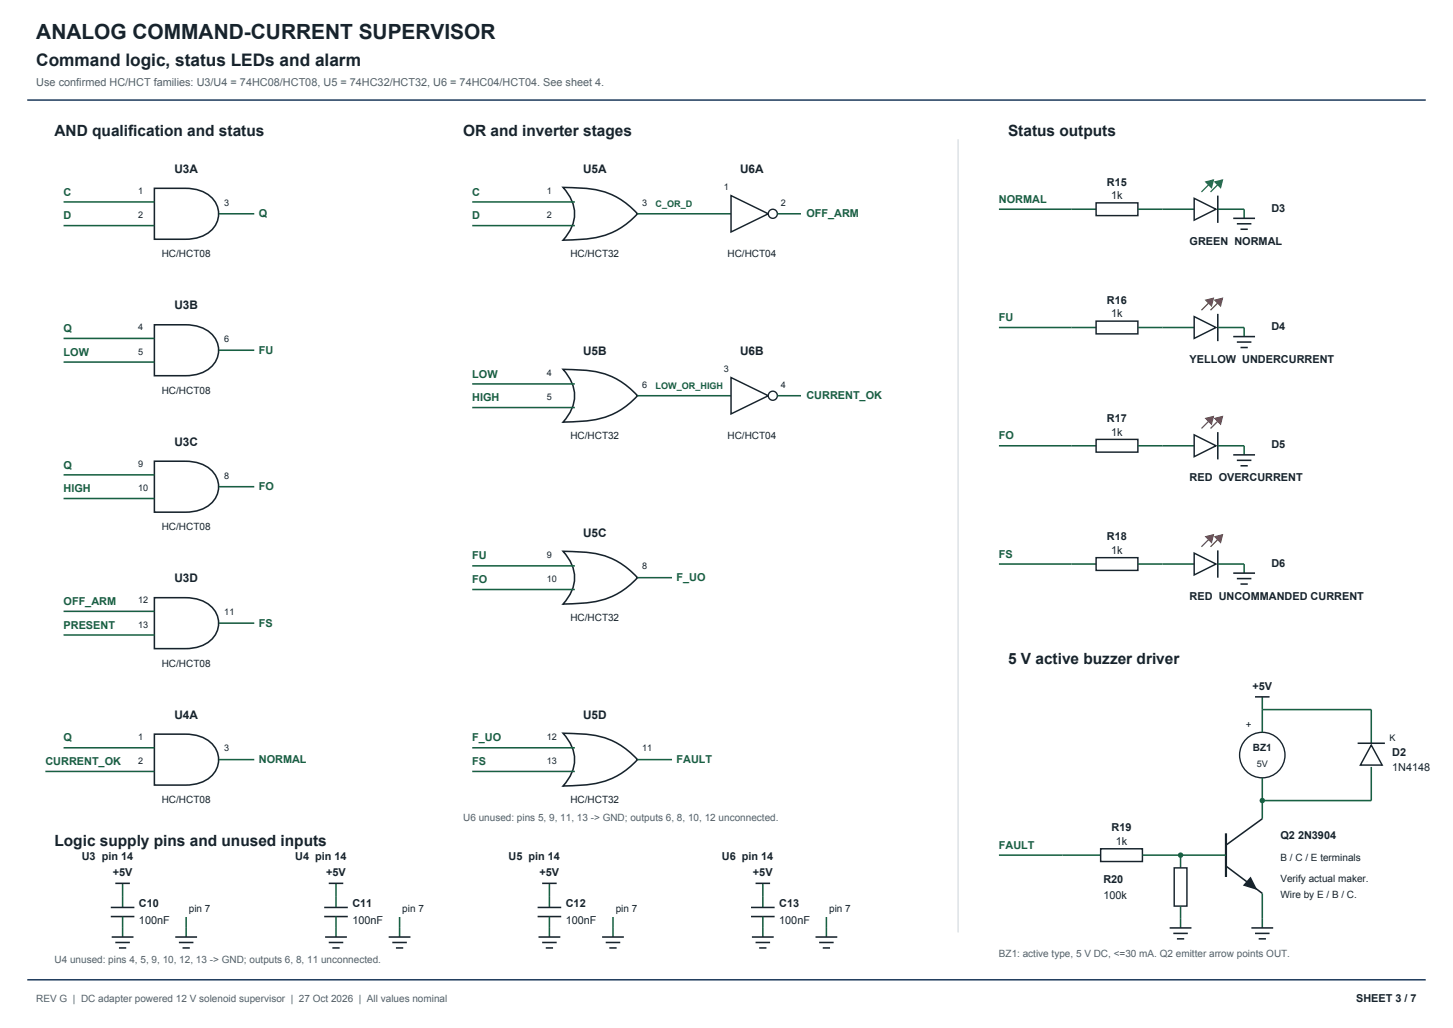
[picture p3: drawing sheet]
<svg xmlns="http://www.w3.org/2000/svg" width="594mm" height="420mm" viewBox="0 0 594 420" stroke-linecap="round" stroke-linejoin="round" font-family="sans-serif">
<path d="M11.1 40.9h571.8M11.1 400.3h571.8" fill="none" stroke="#233f60" stroke-width=".63" stroke-linecap="butt"/>
<path d="M63.1 76.9h12.6a13.1 13.1 0 0 1 13 7.1 9.7 9.7 0 0 1-6.8 12.8l-3.9 .8-14.9 .2z" fill-rule="evenodd" fill="#fff" stroke="#17232c" stroke-width=".63" stroke-linecap="butt"/>
<path d="M26 82.5h37.1M26 92.2h37.1M89.5 87.3h14.4" fill="none" stroke="#176042" stroke-width=".63" stroke-linecap="butt"/>
<path d="M63.1 132.7h12.6a13.1 13.1 0 0 1 13 7.1 9.7 9.7 0 0 1-6.8 12.7l-3.9 .9-14.9 .1z" fill-rule="evenodd" fill="#fff" stroke="#17232c" stroke-width=".63" stroke-linecap="butt"/>
<path d="M26 138.3h37.1M26 147.9h37.1M89.5 143.1h14.4" fill="none" stroke="#176042" stroke-width=".63" stroke-linecap="butt"/>
<path d="M63.1 188.4h12.6a13.1 13.1 0 0 1 13 7.1 9.7 9.7 0 0 1-6.8 12.8l-3.9 .8-14.9 .2z" fill-rule="evenodd" fill="#fff" stroke="#17232c" stroke-width=".63" stroke-linecap="butt"/>
<path d="M26 194h37.1M89.5 198.8h14.4M26 203.7h37.1" fill="none" stroke="#176042" stroke-width=".63" stroke-linecap="butt"/>
<path d="M63.1 244.2h12.6a13.1 13.1 0 0 1 13 7.1 9.7 9.7 0 0 1-6.8 12.7l-3.9 .9-14.9 .1z" fill-rule="evenodd" fill="#fff" stroke="#17232c" stroke-width=".63" stroke-linecap="butt"/>
<path d="M26 249.8h37.1M26 259.4h37.1M89.5 254.6h14.4" fill="none" stroke="#176042" stroke-width=".63" stroke-linecap="butt"/>
<path d="M63.1 299.9h12.6a13.1 13.1 0 0 1 13 7.1 9.7 9.7 0 0 1-6.8 12.8l-3.9 .8-14.9 .2z" fill-rule="evenodd" fill="#fff" stroke="#17232c" stroke-width=".63" stroke-linecap="butt"/>
<path d="M18.6 315.2h44.5M26 305.5h37.1M89.5 310.4h14.4" fill="none" stroke="#176042" stroke-width=".63" stroke-linecap="butt"/>
<path d="M230.2 76.6h1.7a39.7 39.7 0 0 1 21.9 4.9l3.4 2.6 3.4 3.2a32.3 32.3 0 0 1-25.3 10.6l-5.1 .2a14.6 14.6 0 0 0 0-21.5z" fill-rule="evenodd" fill="#fff" stroke="#17232c" stroke-width=".63" stroke-linecap="butt"/>
<path d="M193 82.5h42M193 92.2h42M260.6 87.3h38.3" fill="none" stroke="#176042" stroke-width=".63" stroke-linecap="butt"/>
<path d="M298.9 79.9l15.2 7.4-15.2 7.5z" fill="#fff" stroke="#17232c" stroke-width=".59"/>
<circle cx="315.9" cy="87.3" r="1.86" fill="#fff" stroke="#17232c" stroke-width=".56"/>
<path d="M317.8 87.3h9.6" fill="none" stroke="#176042" stroke-width=".63" stroke-linecap="butt"/>
<path d="M230.2 150.9l1.7 .1a39.7 39.7 0 0 1 21.9 4.9l3.4 2.5 3.4 3.3a32.3 32.3 0 0 1-25.3 10.6l-5.1 .2a14.6 14.6 0 0 0 0-21.6z" fill-rule="evenodd" fill="#fff" stroke="#17232c" stroke-width=".63" stroke-linecap="butt"/>
<path d="M193 156.8h42M193 166.5h42M260.6 161.7h38.3" fill="none" stroke="#176042" stroke-width=".63" stroke-linecap="butt"/>
<path d="M298.9 154.2l15.2 7.5-15.2 7.4z" fill="#fff" stroke="#17232c" stroke-width=".59"/>
<circle cx="315.9" cy="161.7" r="1.86" fill="#fff" stroke="#17232c" stroke-width=".56"/>
<path d="M317.8 161.7h9.6" fill="none" stroke="#176042" stroke-width=".63" stroke-linecap="butt"/>
<path d="M230.2 225.2l1.7 .1a39.7 39.7 0 0 1 21.9 4.9l3.4 2.5 3.4 3.3a32.3 32.3 0 0 1-25.3 10.6l-5.1 .2a14.6 14.6 0 0 0 0-21.6z" fill-rule="evenodd" fill="#fff" stroke="#17232c" stroke-width=".63" stroke-linecap="butt"/>
<path d="M193 231.2h42M260.6 236h14.1M193 240.8h42" fill="none" stroke="#176042" stroke-width=".63" stroke-linecap="butt"/>
<path d="M230.2 299.6h1.7a39.7 39.7 0 0 1 21.9 4.9l3.4 2.6 3.4 3.3a32.3 32.3 0 0 1-25.3 10.6l-5.1 .1a14.6 14.6 0 0 0 0-21.5z" fill-rule="evenodd" fill="#fff" stroke="#17232c" stroke-width=".63" stroke-linecap="butt"/>
<path d="M408.4 85.5h39.7M193 305.5h42M193 315.2h42M260.6 310.4h14.1" fill="none" stroke="#176042" stroke-width=".63" stroke-linecap="butt"/>
<path d="M391.7 56.9v324.1" fill="none" stroke="#ccd4da" stroke-width=".41"/>
<path d="M448.1 82.9h17.1v5.2h-17.1z" fill-rule="evenodd" fill="#fff" stroke="#17232c" stroke-width=".59"/>
<path d="M465.2 85.5h23" fill="none" stroke="#176042" stroke-width=".63" stroke-linecap="butt"/>
<path d="M488.2 81l8.9 4.5-8.9 4.4z" fill="#fff" stroke="#17232c" stroke-width=".59"/>
<path d="M497.8 79.9v11.2M504.2 89.2h8.9M505.6 91.4h6M507.1 93.7h3" fill="none" stroke="#17232c" stroke-width=".63" stroke-linecap="butt"/>
<path d="M497.8 85.5h10.8v3.7M408.4 133.8h39.7" fill="none" stroke="#176042" stroke-width=".63" stroke-linecap="butt"/>
<path d="M496 73.6l-4.8 4.8M499.7 73.6l-4.8 4.8" fill="none" stroke="#287e36" stroke-width=".52"/>
<g fill="#287e36" stroke="#287e36" stroke-width=".59">
<path d="M493 74.3l3-.7-.8 3z"/>
<path d="M496.7 74.3l3-.7-.7 3z"/>
</g>
<path d="M448.1 131.2h17.1v5.2h-17.1z" fill-rule="evenodd" fill="#fff" stroke="#17232c" stroke-width=".59"/>
<path d="M465.2 133.8h23" fill="none" stroke="#176042" stroke-width=".63" stroke-linecap="butt"/>
<path d="M488.2 129.3l8.9 4.5-8.9 4.5z" fill="#fff" stroke="#17232c" stroke-width=".59"/>
<path d="M497.8 128.2v11.2M504.2 137.5h8.9M505.6 139.8h6M507.1 142h3" fill="none" stroke="#17232c" stroke-width=".63" stroke-linecap="butt"/>
<path d="M497.8 133.8h10.8v3.7M408.4 182.1h39.7" fill="none" stroke="#176042" stroke-width=".63" stroke-linecap="butt"/>
<path d="M496 121.9l-4.8 4.8M499.7 121.9l-4.8 4.8" fill="none" stroke="#9e7b00" stroke-width=".52"/>
<g fill="#9e7b00" stroke="#9e7b00" stroke-width=".59">
<path d="M493 122.7l3-.8-.8 3z"/>
<path d="M496.7 122.7l3-.8-.7 3z"/>
</g>
<path d="M448.1 179.5h17.1v5.2h-17.1z" fill-rule="evenodd" fill="#fff" stroke="#17232c" stroke-width=".59"/>
<path d="M465.2 182.1h23" fill="none" stroke="#176042" stroke-width=".63" stroke-linecap="butt"/>
<path d="M488.2 177.7l8.9 4.4-8.9 4.5z" fill="#fff" stroke="#17232c" stroke-width=".59"/>
<path d="M497.8 176.5v11.2M504.2 185.8h8.9M505.6 188.1h6M507.1 190.3h3" fill="none" stroke="#17232c" stroke-width=".63" stroke-linecap="butt"/>
<path d="M497.8 182.1h10.8v3.7M408.4 230.4h39.7" fill="none" stroke="#176042" stroke-width=".63" stroke-linecap="butt"/>
<path d="M496 170.2l-4.8 4.9M499.7 170.2l-4.8 4.9" fill="none" stroke="#b52d35" stroke-width=".52"/>
<g fill="#b52d35" stroke="#b52d35" stroke-width=".59">
<path d="M493 171l3-.8-.8 3z"/>
<path d="M496.7 171l3-.8-.7 3z"/>
</g>
<path d="M448.1 227.8h17.1v5.2h-17.1z" fill-rule="evenodd" fill="#fff" stroke="#17232c" stroke-width=".59"/>
<path d="M465.2 230.4h23" fill="none" stroke="#176042" stroke-width=".63" stroke-linecap="butt"/>
<path d="M488.2 226l8.9 4.4-8.9 4.5z" fill="#fff" stroke="#17232c" stroke-width=".59"/>
<path d="M497.8 224.9v11.1M504.2 234.2h8.9M505.6 236.4h6M507.1 238.6h3M513.1 284.7h5.9" fill="none" stroke="#17232c" stroke-width=".63" stroke-linecap="butt"/>
<path d="M497.8 230.4h10.8v3.8M516 284.7v5.2" fill="none" stroke="#176042" stroke-width=".63" stroke-linecap="butt"/>
<path d="M496 218.5l-4.8 4.9M499.7 218.5l-4.8 4.9" fill="none" stroke="#b52d35" stroke-width=".52"/>
<g fill="#b52d35" stroke="#b52d35" stroke-width=".59">
<path d="M493 219.3l3-.8-.8 3z"/>
<path d="M496.7 219.3l3-.8-.7 3z"/>
</g>
<circle cx="516" cy="308.5" r="9.3" fill="#fff" stroke="#17232c" stroke-width=".56"/>
<path d="M516 299.2v-9.3h44.6v13.8M516 317.8v9.3M560.6 313.3v13.8" fill="none" stroke="#176042" stroke-width=".63" stroke-linecap="butt"/>
<path d="M560.6 304.4l4.4 8.2h-8.9z" fill="#fff" stroke="#17232c" stroke-width=".59"/>
<path d="M555 303.7h11.2" fill="none" stroke="#17232c" stroke-width=".63" stroke-linecap="butt"/>
<path d="M516 327.1h44.6" fill="none" stroke="#176042" stroke-width=".63" stroke-linecap="butt"/>
<circle cx="516" cy="327.1" r="1.11" fill="#176042"/>
<path d="M501.2 340.5v17.8" fill="none" stroke="#17232c" stroke-width=".89" stroke-linecap="butt"/>
<path d="M516 334.5l-14.8 10.8M501.2 353.8l14.8 11.2M511.6 379.1h8.9M513.1 381.3h5.9M514.6 383.6h2.9" fill="none" stroke="#17232c" stroke-width=".63" stroke-linecap="butt"/>
<path d="M516 327.1v7.4M408.4 349.4h41.6M516 365v14.1" fill="none" stroke="#176042" stroke-width=".63" stroke-linecap="butt"/>
<path d="M511.2 358.7l2.2 4.4-4.8-1.5z" fill="#17232c" stroke="#17232c" stroke-width=".59"/>
<path d="M450 346.8h17v5.2h-17z" fill-rule="evenodd" fill="#fff" stroke="#17232c" stroke-width=".59"/>
<path d="M467 349.4h34.2" fill="none" stroke="#176042" stroke-width=".63" stroke-linecap="butt"/>
<circle cx="482.6" cy="349.4" r="1.11" fill="#176042"/>
<path d="M482.6 349.4v5.2" fill="none" stroke="#176042" stroke-width=".63" stroke-linecap="butt"/>
<path d="M480 354.6h5.2v15.6h-5.2z" fill-rule="evenodd" fill="#fff" stroke="#17232c" stroke-width=".59"/>
<g fill="none" stroke="#176042" stroke-width=".63" stroke-linecap="butt">
<path d="M50.1 360.9v9.9M50.1 374.5v8.3M76.1 374.7v8.1M137.4 360.9v9.9M137.4 374.5v8.3M163.3 374.7v8.1M224.6 360.9v9.9M224.6 374.5v8.3M250.6 374.7v8.1M311.8 360.9v9.9M311.8 374.5v8.3M337.8 374.7v8.1"/>
<path d="M482.6 370.2v8.9"/>
</g>
<g fill="none" stroke="#17232c" stroke-width=".63" stroke-linecap="butt">
<path d="M45.3 370.8h9.6M45.3 374.5h9.6M47.1 360.9h6M132.5 370.8h9.7M132.5 374.5h9.7M134.4 360.9h5.9M219.8 370.8h9.6M219.8 374.5h9.6M221.6 360.9h6M307 370.8h9.7M307 374.5h9.7M308.9 360.9h5.9"/>
<path d="M478.2 379.1h8.9M45.7 382.8h8.9M47.1 385.1h6M48.6 387.3h3M71.7 382.8h8.9M73.1 385.1h6M74.6 387.3h3M132.9 382.8h8.9M134.4 385.1h5.9M135.9 387.3h2.9M158.9 382.8h8.9M160.4 385.1h5.9"/>
<path d="M161.9 387.3h2.9M220.2 382.8h8.9M221.6 385.1h6M223.1 387.3h3M246.1 382.8h8.9M247.6 385.1h6M249.1 387.3h3M307.4 382.8h8.9M308.9 385.1h5.9M310.4 387.3h2.9M333.4 382.8h8.9M334.9 385.1h5.9"/>
<path d="M336.4 387.3h2.9M479.7 381.3h5.9M481.1 383.6h3"/>
</g>
<text font-size="8.5" fill="#17232c" x="14.8" y="16">ANALOG COMMAND-CURRENT SUPERVISOR</text>
<text font-size="7.1" fill="#17232c" x="14.8" y="27.1">Command logic, status LEDs and alarm</text>
<g font-size="6.3" fill="#17232c">
<text x="22.3" y="55.8">AND qualification and status</text>
<text x="189.3" y="55.8">OR and inverter stages</text>
<text x="412.1" y="55.8">Status outputs</text>
<text x="412.1" y="271.3">5 V active buzzer driver</text>
<text x="22.3" y="345.7">Logic supply pins and unused inputs</text>
</g>
<g font-size="4.8" fill="#17232c">
<text x="71.3" y="70.6">U3A</text>
<text x="238.3" y="70.6">U5A</text>
<text x="302.6" y="70.6">U6A</text>
<text x="71.3" y="126.4">U3B</text>
<text x="238.3" y="145">U5B</text>
<text x="302.6" y="145">U6B</text>
<text x="71.3" y="182.1">U3C</text>
<text x="238.3" y="219.3">U5C</text>
<text x="71.3" y="237.9">U3D</text>
<text x="71.3" y="293.6">U4A</text>
<text x="238.3" y="293.6">U5D</text>
</g>
<text font-size="4.5" fill="#50616d" x="14.8" y="34.9">Use confirmed HC/HCT families: U3/U4 = 74HC08/HCT08, U5 = 74HC32/HCT32, U6 = 74HC04/HCT04. See sheet 4.</text>
<g font-size="4.5" fill="#17232c">
<text x="452.6" y="75.8">R15</text>
<text x="454.3" y="81.4">1k</text>
<text x="519.7" y="86.6">D3</text>
<text x="486.3" y="100">GREEN NORMAL</text>
<text x="452.6" y="124.1">R16</text>
<text x="454.3" y="129.7">1k</text>
<text x="519.7" y="134.9">D4</text>
<text x="486.3" y="148.3">YELLOW UNDERCURRENT</text>
<text x="452.6" y="172.5">R17</text>
<text x="454.3" y="178">1k</text>
<text x="519.7" y="183.2">D5</text>
<text x="486.3" y="196.6">RED OVERCURRENT</text>
<text x="452.6" y="220.8">R18</text>
<text x="454.3" y="226.4">1k</text>
<text x="519.7" y="231.6">D6</text>
<text x="486.3" y="244.9">RED UNCOMMANDED CURRENT</text>
<text x="512" y="281.7">+5V</text>
<text x="569.1" y="308.9">D2</text>
<text x="569.1" y="315.2">1N4148</text>
<text x="454.4" y="339.7">R19</text>
<text x="456.1" y="345.3">1k</text>
<text x="523.5" y="342.7">Q2 2N3904</text>
<text x="33.4" y="351.2">U3 pin 14</text>
<text x="120.7" y="351.2">U4 pin 14</text>
<text x="207.9" y="351.2">U5 pin 14</text>
<text x="295.1" y="351.2">U6 pin 14</text>
<text x="46.1" y="357.9">+5V</text>
<text x="133.3" y="357.9">+5V</text>
<text x="220.6" y="357.9">+5V</text>
<text x="307.8" y="357.9">+5V</text>
<text x="451.1" y="360.9">R20</text>
<text x="56.8" y="370.8">C10</text>
<text x="144" y="370.8">C11</text>
<text x="231.3" y="370.8">C12</text>
<text x="318.5" y="370.8">C13</text>
<text x="451.1" y="367.2">100k</text>
<text x="56.8" y="377.4">100nF</text>
<text x="144" y="377.4">100nF</text>
<text x="231.3" y="377.4">100nF</text>
<text x="318.5" y="377.4">100nF</text>
<text x="554.4" y="409.2">SHEET 3 / 7</text>
</g>
<g font-size="4.5" fill="#176042">
<text x="26" y="79.9">C</text>
<text x="193" y="79.9">C</text>
<text x="408.4" y="82.9">NORMAL</text>
<text x="26" y="89.6">D</text>
<text x="105.8" y="88.8">Q</text>
<text x="193" y="89.6">D</text>
<text x="329.7" y="88.8">OFF_ARM</text>
<text x="408.4" y="131.2">FU</text>
<text x="26" y="135.7">Q</text>
<text x="26" y="145.3">LOW</text>
<text x="105.8" y="144.6">FU</text>
<text x="193" y="154.2">LOW</text>
<text x="193" y="163.9">HIGH</text>
<text x="329.7" y="163.2">CURRENT_OK</text>
<text x="408.4" y="179.5">FO</text>
<text x="26" y="191.4">Q</text>
<text x="26" y="201.1">HIGH</text>
<text x="105.8" y="200.3">FO</text>
<text x="408.4" y="227.8">FS</text>
<text x="193" y="228.6">FU</text>
<text x="193" y="238.2">FO</text>
<text x="276.6" y="237.5">F_UO</text>
<text x="26" y="247.2">OFF_ARM</text>
<text x="26" y="256.8">PRESENT</text>
<text x="105.8" y="256.1">FS</text>
<text x="26" y="302.9">Q</text>
<text x="193" y="302.9">F_UO</text>
<text x="105.8" y="311.8">NORMAL</text>
<text x="276.6" y="311.8">FAULT</text>
<text x="18.6" y="312.6">CURRENT_OK</text>
<text x="193" y="312.6">FS</text>
<text x="408.4" y="346.8">FAULT</text>
</g>
<g font-size="4.1" fill="#17232c">
<text x="66.1" y="105.2">HC/HCT08</text>
<text x="233.2" y="105.2">HC/HCT32</text>
<text x="297.4" y="105.2">HC/HCT04</text>
<text x="66.1" y="160.9">HC/HCT08</text>
<text x="233.2" y="179.5">HC/HCT32</text>
<text x="297.4" y="179.5">HC/HCT04</text>
<text x="66.1" y="216.7">HC/HCT08</text>
<text x="233.2" y="253.9">HC/HCT32</text>
<text x="66.1" y="272.4">HC/HCT08</text>
<text x="509.4" y="297.3">+</text>
<text x="512.2" y="306.6">BZ1</text>
<text x="66.1" y="328.2">HC/HCT08</text>
<text x="233.2" y="328.2">HC/HCT32</text>
<text x="523.5" y="351.6">B / C / E terminals</text>
<text x="523.5" y="360.2">Verify actual maker.</text>
<text x="523.5" y="366.8">Wire by E / B / C.</text>
<text x="77.2" y="372.4">pin 7</text>
<text x="164.5" y="372.4">pin 7</text>
<text x="251.7" y="372.4">pin 7</text>
<text x="339" y="372.4">pin 7</text>
</g>
<g font-size="4.1" fill="#50616d">
<text x="189.3" y="335.3">U6 unused: pins 5, 9, 11, 13 -&gt; GND; outputs 6, 8, 10, 12 unconnected.</text>
<text x="22.3" y="393.6">U4 unused: pins 4, 5, 9, 10, 12, 13 -&gt; GND; outputs 6, 8, 11 unconnected.</text>
<text x="408.4" y="391">BZ1: active type, 5 V DC, &lt;=30 mA. Q2 emitter arrow points OUT.</text>
<text x="14.8" y="409.2">REV G | DC adapter powered 12 V solenoid supervisor | 27 Oct 2026 | All values nominal</text>
</g>
<g font-size="3.7" fill="#17232c">
<text x="295.9" y="77.7">1</text>
<text x="56.4" y="79.2">1</text>
<text x="91.7" y="84">3</text>
<text x="223.5" y="79.2">1</text>
<text x="262.5" y="84">3</text>
<text x="319.3" y="84">2</text>
<text x="56.4" y="89.2">2</text>
<text x="223.5" y="89.2">2</text>
<text x="56.4" y="134.9">4</text>
<text x="91.7" y="139.8">6</text>
<text x="56.4" y="145">5</text>
<text x="223.5" y="153.5">4</text>
<text x="295.9" y="152">3</text>
<text x="262.5" y="158.3">6</text>
<text x="319.3" y="158.3">4</text>
<text x="223.5" y="163.5">5</text>
<text x="56.4" y="190.7">9</text>
<text x="91.7" y="195.5">8</text>
<text x="56.4" y="200.7">10</text>
<text x="223.5" y="227.8">9</text>
<text x="262.5" y="232.7">8</text>
<text x="223.5" y="237.9">10</text>
<text x="56.4" y="246.4">12</text>
<text x="91.7" y="251.3">11</text>
<text x="56.4" y="256.5">13</text>
<text x="56.4" y="302.2">1</text>
<text x="223.5" y="302.2">12</text>
<text x="568" y="302.5">K</text>
<text x="91.7" y="307">3</text>
<text x="262.5" y="307">11</text>
<text x="56.4" y="312.2">2</text>
<text x="223.5" y="312.2">13</text>
<text x="513.8" y="313.3">5V</text>
</g>
<g font-size="3.7" fill="#176042">
<text x="268" y="84.7">C_OR_D</text>
<text x="268" y="159.1">LOW_OR_HIGH</text>
</g>
</svg>
